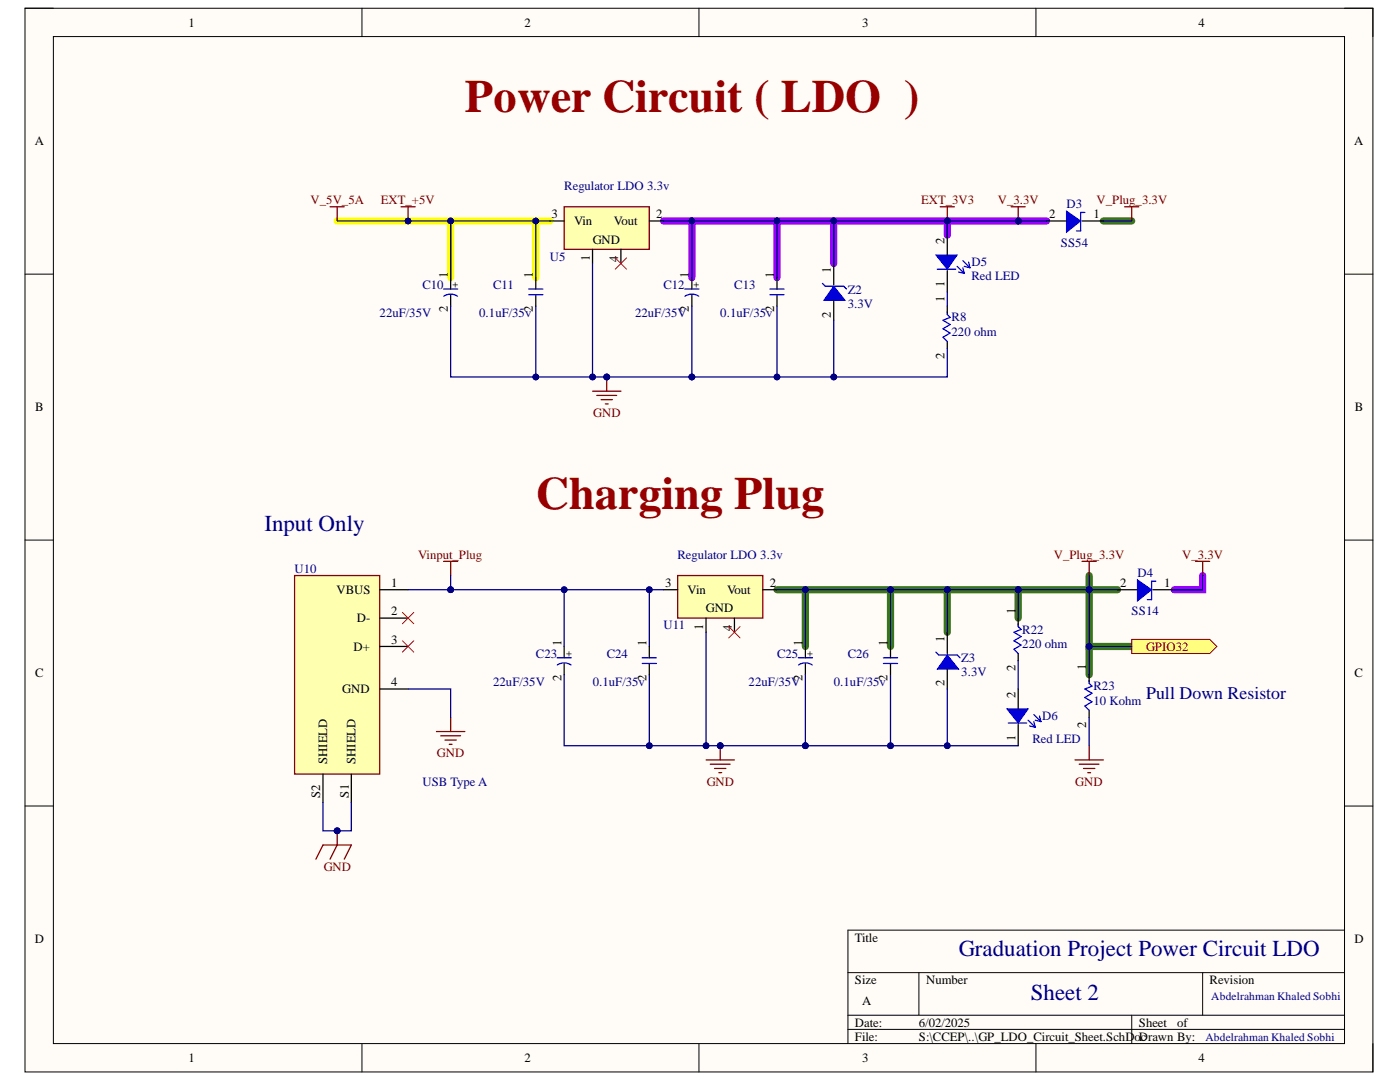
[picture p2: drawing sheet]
<svg xmlns="http://www.w3.org/2000/svg" width="279mm" height="216mm" viewBox="0 0 279 216" stroke-linecap="round" stroke-linejoin="round" font-family="sans-serif">
<path d="M5 1.6h269v212.3h-269z" fill-rule="evenodd" fill="#fffcf8"/>
<path d="M5 1.6h269v212.3h-269z" fill="none" stroke="#000" stroke-width=".2"/>
<path d="M10.7 7.3h257.6v200.9h-257.6z" fill-rule="evenodd" fill="#fffcf8"/>
<g fill="none" stroke="#000" stroke-width=".2">
<path d="M5 1.6h5.7M10.7 7.3h257.6v200.9h-257.6zM72.2 1.6v5.7M139.5 1.6v5.7M206.7 1.6v5.7M268.3 1.6h5.7v5.7M5 54.7h5.7M268.3 54.7h5.7M5 107.8h5.7M268.3 107.8h5.7M5 160.8h5.7M268.3 160.8h5.7"/>
<path d="M169.2 194.1h99.1M183.4 194.1v8.5M240 194.1v8.5M268.3 185.6h-99.1v22.6M72.2 208.2v5.7M139.5 208.2v5.7M169.2 202.6h99.1M169.2 205.4h99.1M206.7 208.2v5.7M225.9 202.6v5.6M274 208.2v5.7"/>
</g>
<path d="M67.3 44.1h42.5M89.9 44.1v11.3M106.9 44.1v11.3" fill="none" stroke="#ff0" stroke-width="1.4"/>
<path d="M132.4 44.1h76.5M138.1 44.1v11.3M155.1 44.1v11.3M166.4 44.1v8.5M189 44.1v2.8M240 114.8v2.9h-5.7" fill="none" stroke="#90f" stroke-width="1.4"/>
<path d="M220.2 44.1h5.7M155.1 117.7h33.9v8.5M160.7 117.7v11.3M177.7 117.7v11.3M189 117.7h34M203.2 117.7v5.6M217.4 114.8v14.2h8.5M217.4 129v5.7" fill="none" stroke="#38761d" stroke-width="1.4"/>
<path d="M65.9 41.3h2.8M67.3 41.3v2.8M201.8 41.3h2.8M203.2 41.3v2.8" fill="none" stroke="#800000" stroke-width=".25"/>
<circle cx="203.2" cy="44.1" r=".56" fill="#000080"/>
<circle cx="203.2" cy="44.1" r=".56" fill="none" stroke="#000080" stroke-width=".2"/>
<path d="M118.3 78.1h5.6M119.1 78.9h4M120 79.7h2.2M121.1 75.2v2.9M120.8 80.6h.6" fill="none" stroke="#800000" stroke-width=".25"/>
<circle cx="121.1" cy="75.2" r=".57" fill="#000080"/>
<circle cx="121.1" cy="75.2" r=".57" fill="none" stroke="#000080" stroke-width=".2"/>
<path d="M80 41.3h2.9M81.4 41.3v2.8" fill="none" stroke="#800000" stroke-width=".25"/>
<circle cx="81.4" cy="44.1" r=".57" fill="#000080"/>
<circle cx="81.4" cy="44.1" r=".57" fill="none" stroke="#000080" stroke-width=".2"/>
<path d="M88.5 57.7h2.9M88.6 59.1a2.4 2.4 0 0 1 2.7 0M136.7 57.7h2.8M136.7 59.1a2.4 2.4 0 0 1 2.7 0" fill="none" stroke="#00f" stroke-width=".25"/>
<path d="M89.9 55.4v2.3M89.9 58.8v2.3M138.1 55.4v2.3M138.1 58.8v2.3" fill="none" stroke="#000" stroke-width=".25"/>
<path d="M187.6 41.3h2.9M189 41.3v2.8" fill="none" stroke="#800000" stroke-width=".25"/>
<circle cx="189" cy="44.1" r=".57" fill="#000080"/>
<circle cx="189" cy="44.1" r=".57" fill="none" stroke="#000080" stroke-width=".2"/>
<path d="M186.8 50.9h4.2l-2 2.8z" fill-rule="evenodd" fill="#00f"/>
<path d="M186.8 50.9h4.2l-2 2.8z" fill="none" stroke="#00f" stroke-width=".2"/>
<path d="M189 46.9v4M189 54v4.2" fill="none" stroke="#000" stroke-width=".25"/>
<path d="M187.1 53.7h3.6M191 53.1l1.4 1.5M191.3 54.3l1.1 .3M192.2 53.4l.2 1.2M192.2 52l1.4 1.4M192.4 53.1l1.2 .3M193.3 52.3l.3 1.1" fill="none" stroke="#00f" stroke-width=".25"/>
<path d="M166.4 57.1l2.3 2.8h-4.3z" fill-rule="evenodd" fill="#00f"/>
<path d="M166.4 57.1l2.3 2.8h-4.3z" fill="none" stroke="#00f" stroke-width=".2"/>
<path d="M166.4 52.6v4.2M166.4 59.9v4" fill="none" stroke="#000" stroke-width=".25"/>
<path d="M164.1 56.5l.6 .6h3.7l.5 .6" fill="none" stroke="#00f" stroke-width=".25"/>
<path d="M112.6 41.3h17v8.5h-17z" fill-rule="evenodd" fill="#ffffb0"/>
<path d="M112.6 41.3h17v8.5h-17z" fill="none" stroke="#800000" stroke-width=".25"/>
<path d="M109.8 44.1h2.8M118.3 49.8v2.8M123.9 49.8v2.8M129.6 44.1h2.8" fill="none" stroke="#000" stroke-width=".25"/>
<path d="M200.9 141.4h4.3l-2 2.9z" fill-rule="evenodd" fill="#00f"/>
<path d="M200.9 141.4h4.3l-2 2.9z" fill="none" stroke="#00f" stroke-width=".2"/>
<path d="M203.2 137.5v3.9M203.2 144.6v4.2" fill="none" stroke="#000" stroke-width=".25"/>
<path d="M201.2 144.3h3.7M205.2 143.7l1.4 1.4M205.5 144.8l1.1 .3M206.3 144l.3 1.1M206.3 142.6l1.4 1.4M206.6 143.7l1.1 .3M207.5 142.9l.2 1.1" fill="none" stroke="#00f" stroke-width=".25"/>
<path d="M225.9 127.6h15.5l1.4 1.4-1.4 1.4h-15.5z" fill-rule="evenodd" fill="#ffff80"/>
<path d="M225.9 127.6h15.5l1.4 1.4-1.4 1.4h-15.5z" fill="none" stroke="#800000" stroke-width=".2"/>
<path d="M87.1 146h5.7M88 146.8h3.9M88.8 147.7h2.3M89.7 148.5h.5M89.9 143.1v2.9M140.9 151.6h5.7M141.8 152.5h3.9M142.6 153.3h2.3M143.5 154.2h.5M143.7 148.8v2.8" fill="none" stroke="#800000" stroke-width=".25"/>
<circle cx="143.7" cy="148.8" r=".57" fill="#000080"/>
<circle cx="143.7" cy="148.8" r=".57" fill="none" stroke="#000080" stroke-width=".2"/>
<path d="M111.2 131.3h2.8M111.2 132.7a2.39 2.39 0 0 1 2.8 0M159.3 131.3h2.8M159.4 132.7a2.39 2.39 0 0 1 2.7 0" fill="none" stroke="#00f" stroke-width=".25"/>
<path d="M112.6 129v2.3M112.6 132.4v2.3M160.7 129v2.3M160.7 132.4v2.3" fill="none" stroke="#000" stroke-width=".25"/>
<path d="M189 130.7l2.3 2.8h-4.2z" fill-rule="evenodd" fill="#00f"/>
<path d="M189 130.7l2.3 2.8h-4.2z" fill="none" stroke="#00f" stroke-width=".2"/>
<path d="M189 126.2v4.2M189 133.5v4" fill="none" stroke="#000" stroke-width=".25"/>
<path d="M186.8 130.1l.5 .6h3.7l.6 .6" fill="none" stroke="#00f" stroke-width=".25"/>
<path d="M135.2 114.8h17v8.5h-17z" fill-rule="evenodd" fill="#ffffb0"/>
<path d="M224.4 41.3h2.9M225.9 41.3v2.8M88.5 112h2.9M89.9 112v2.8M135.2 114.8h17v8.5h-17zM215.9 112h2.9M217.4 112v2.8M238.6 112h2.8M240 112v2.8" fill="none" stroke="#800000" stroke-width=".25"/>
<path d="M132.4 117.7h2.8M152.2 117.7h2.9M140.9 123.3v2.9M146.6 123.3v2.9" fill="none" stroke="#000" stroke-width=".25"/>
<path d="M58.8 114.8h17v39.7h-17z" fill-rule="evenodd" fill="#ffffb0"/>
<path d="M58.8 114.8h17v39.7h-17zM63 171.4l1.5-2.8h5.6l-1.4 2.8M67.3 165.8v2.8l-1.4 2.8" fill="none" stroke="#800000" stroke-width=".25"/>
<path d="M75.8 117.7h5.6M75.8 123.3h5.6M75.8 129h5.6M75.8 137.5h5.6M64.5 154.5v5.6M70.1 154.5v5.6" fill="none" stroke="#000" stroke-width=".25"/>
<path d="M80.3 122.2l2.3 2.3M80.3 127.9l2.3 2.2M82.6 122.2l-2.3 2.3M82.6 127.9l-2.3 2.2" fill="none" stroke="#f00" stroke-width=".2"/>
<circle cx="67.3" cy="165.8" r=".57" fill="#000080"/>
<circle cx="67.3" cy="165.8" r=".57" fill="none" stroke="#000080" stroke-width=".2"/>
<path d="M212.8 42.1l2.9 2-2.9 2.3z" fill-rule="evenodd" fill="#00f"/>
<path d="M212.8 42.1l2.9 2-2.9 2.3z" fill="none" stroke="#00f" stroke-width=".2"/>
<path d="M208.9 44.1h3.9M215.9 44.1h4.3" fill="none" stroke="#000" stroke-width=".25"/>
<path d="M216.5 42.4h-.8v3.7h-.9" fill="none" stroke="#00f" stroke-width=".25"/>
<path d="M227 115.7l2.8 2-2.8 2.2z" fill-rule="evenodd" fill="#00f"/>
<path d="M227 115.7l2.8 2-2.8 2.2z" fill="none" stroke="#00f" stroke-width=".2"/>
<path d="M189 61.1v1.4M189 68.1v1.5M223 117.7h4M230.1 117.7h4.2M203.2 123.3v1.5M203.2 130.4v1.4" fill="none" stroke="#000" stroke-width=".25"/>
<path d="M189 62.2v.6l.6 .5-1.4 .6 1.4 .9-1.4 .8 1.4 .9-1.4 .8 .8 .8M230.7 116h-.9v3.7h-.8M203.2 124.5v.5l.6 .6-1.4 .6 1.4 .8-1.4 .9 1.4 .8-1.4 .9 .8 .8" fill="none" stroke="#00f" stroke-width=".25"/>
<path d="M89.9 44.1v11.3" fill="none" stroke="#000080" stroke-width=".25"/>
<circle cx="89.9" cy="44.1" r=".57" fill="#000080"/>
<circle cx="89.9" cy="44.1" r=".57" fill="none" stroke="#000080" stroke-width=".2"/>
<path d="M106.9 61.1v14.1" fill="none" stroke="#000080" stroke-width=".25"/>
<circle cx="106.9" cy="75.2" r=".57" fill="#000080"/>
<circle cx="106.9" cy="75.2" r=".57" fill="none" stroke="#000080" stroke-width=".2"/>
<path d="M106.9 44.1v11.3" fill="none" stroke="#000080" stroke-width=".25"/>
<circle cx="106.9" cy="44.1" r=".57" fill="#000080"/>
<circle cx="106.9" cy="44.1" r=".57" fill="none" stroke="#000080" stroke-width=".2"/>
<path d="M138.1 44.1v11.3" fill="none" stroke="#000080" stroke-width=".25"/>
<circle cx="138.1" cy="44.1" r=".57" fill="#000080"/>
<circle cx="138.1" cy="44.1" r=".57" fill="none" stroke="#000080" stroke-width=".2"/>
<path d="M155.1 44.1v11.3" fill="none" stroke="#000080" stroke-width=".25"/>
<circle cx="155.1" cy="44.1" r=".57" fill="#000080"/>
<circle cx="155.1" cy="44.1" r=".57" fill="none" stroke="#000080" stroke-width=".2"/>
<path d="M155.1 61.1v14.1h-17" fill="none" stroke="#000080" stroke-width=".25"/>
<circle cx="155.1" cy="75.2" r=".57" fill="#000080"/>
<circle cx="155.1" cy="75.2" r=".57" fill="none" stroke="#000080" stroke-width=".2"/>
<circle cx="138.1" cy="75.2" r=".57" fill="#000080"/>
<circle cx="138.1" cy="75.2" r=".57" fill="none" stroke="#000080" stroke-width=".2"/>
<path d="M166.4 44.1v8.5" fill="none" stroke="#000080" stroke-width=".25"/>
<circle cx="166.4" cy="44.1" r=".57" fill="#000080"/>
<circle cx="166.4" cy="44.1" r=".57" fill="none" stroke="#000080" stroke-width=".2"/>
<path d="M166.4 63.9v11.3h-11.3" fill="none" stroke="#000080" stroke-width=".25"/>
<circle cx="166.4" cy="75.2" r=".57" fill="#000080"/>
<circle cx="166.4" cy="75.2" r=".57" fill="none" stroke="#000080" stroke-width=".2"/>
<circle cx="155.1" cy="75.2" r=".57" fill="#000080"/>
<circle cx="155.1" cy="75.2" r=".57" fill="none" stroke="#000080" stroke-width=".2"/>
<path d="M189 44.1v2.8" fill="none" stroke="#000080" stroke-width=".25"/>
<circle cx="189" cy="44.1" r=".57" fill="#000080"/>
<circle cx="189" cy="44.1" r=".57" fill="none" stroke="#000080" stroke-width=".2"/>
<path d="M189 58.2v2.9M189 69.6v5.6h-22.6" fill="none" stroke="#000080" stroke-width=".25"/>
<circle cx="166.4" cy="75.2" r=".57" fill="#000080"/>
<circle cx="166.4" cy="75.2" r=".57" fill="none" stroke="#000080" stroke-width=".2"/>
<path d="M138.1 61.1v14.1" fill="none" stroke="#000080" stroke-width=".25"/>
<circle cx="138.1" cy="75.2" r=".57" fill="#000080"/>
<circle cx="138.1" cy="75.2" r=".57" fill="none" stroke="#000080" stroke-width=".2"/>
<path d="M118.3 52.6v22.6" fill="none" stroke="#000080" stroke-width=".25"/>
<circle cx="118.3" cy="75.2" r=".57" fill="#000080"/>
<circle cx="118.3" cy="75.2" r=".57" fill="none" stroke="#000080" stroke-width=".2"/>
<path d="M67.3 44.1h42.5" fill="none" stroke="#000080" stroke-width=".25"/>
<circle cx="106.9" cy="44.1" r=".57" fill="#000080"/>
<circle cx="106.9" cy="44.1" r=".57" fill="none" stroke="#000080" stroke-width=".2"/>
<circle cx="89.9" cy="44.1" r=".57" fill="#000080"/>
<circle cx="89.9" cy="44.1" r=".57" fill="none" stroke="#000080" stroke-width=".2"/>
<circle cx="81.4" cy="44.1" r=".57" fill="#000080"/>
<circle cx="81.4" cy="44.1" r=".57" fill="none" stroke="#000080" stroke-width=".2"/>
<path d="M89.9 61.1v14.1h31.2" fill="none" stroke="#000080" stroke-width=".25"/>
<circle cx="106.9" cy="75.2" r=".57" fill="#000080"/>
<circle cx="106.9" cy="75.2" r=".57" fill="none" stroke="#000080" stroke-width=".2"/>
<circle cx="118.3" cy="75.2" r=".57" fill="#000080"/>
<circle cx="118.3" cy="75.2" r=".57" fill="none" stroke="#000080" stroke-width=".2"/>
<circle cx="121.1" cy="75.2" r=".57" fill="#000080"/>
<circle cx="121.1" cy="75.2" r=".57" fill="none" stroke="#000080" stroke-width=".2"/>
<path d="M132.4 44.1h70.8" fill="none" stroke="#000080" stroke-width=".25"/>
<circle cx="138.1" cy="44.1" r=".57" fill="#000080"/>
<circle cx="138.1" cy="44.1" r=".57" fill="none" stroke="#000080" stroke-width=".2"/>
<circle cx="155.1" cy="44.1" r=".57" fill="#000080"/>
<circle cx="155.1" cy="44.1" r=".57" fill="none" stroke="#000080" stroke-width=".2"/>
<circle cx="166.4" cy="44.1" r=".57" fill="#000080"/>
<circle cx="166.4" cy="44.1" r=".57" fill="none" stroke="#000080" stroke-width=".2"/>
<circle cx="189" cy="44.1" r=".57" fill="#000080"/>
<circle cx="189" cy="44.1" r=".57" fill="none" stroke="#000080" stroke-width=".2"/>
<circle cx="203.2" cy="44.1" r=".56" fill="#000080"/>
<circle cx="203.2" cy="44.1" r=".56" fill="none" stroke="#000080" stroke-width=".2"/>
<path d="M81.4 117.7h8.5M203.2 131.8v5.7" fill="none" stroke="#000080" stroke-width=".25"/>
<circle cx="89.9" cy="117.7" r=".57" fill="#000080"/>
<circle cx="89.9" cy="117.7" r=".57" fill="none" stroke="#000080" stroke-width=".2"/>
<path d="M112.6 117.7v11.3" fill="none" stroke="#000080" stroke-width=".25"/>
<circle cx="112.6" cy="117.7" r=".57" fill="#000080"/>
<circle cx="112.6" cy="117.7" r=".57" fill="none" stroke="#000080" stroke-width=".2"/>
<path d="M129.6 134.7v14.1" fill="none" stroke="#000080" stroke-width=".25"/>
<circle cx="129.6" cy="148.8" r=".57" fill="#000080"/>
<circle cx="129.6" cy="148.8" r=".57" fill="none" stroke="#000080" stroke-width=".2"/>
<path d="M129.6 117.7v11.3" fill="none" stroke="#000080" stroke-width=".25"/>
<circle cx="129.6" cy="117.7" r=".57" fill="#000080"/>
<circle cx="129.6" cy="117.7" r=".57" fill="none" stroke="#000080" stroke-width=".2"/>
<path d="M160.7 117.7v11.3" fill="none" stroke="#000080" stroke-width=".25"/>
<circle cx="160.7" cy="117.7" r=".57" fill="#000080"/>
<circle cx="160.7" cy="117.7" r=".57" fill="none" stroke="#000080" stroke-width=".2"/>
<path d="M177.7 117.7v11.3" fill="none" stroke="#000080" stroke-width=".25"/>
<circle cx="177.7" cy="117.7" r=".57" fill="#000080"/>
<circle cx="177.7" cy="117.7" r=".57" fill="none" stroke="#000080" stroke-width=".2"/>
<path d="M177.7 134.7v14.1h-17" fill="none" stroke="#000080" stroke-width=".25"/>
<circle cx="177.7" cy="148.8" r=".57" fill="#000080"/>
<circle cx="177.7" cy="148.8" r=".57" fill="none" stroke="#000080" stroke-width=".2"/>
<circle cx="160.7" cy="148.8" r=".57" fill="#000080"/>
<circle cx="160.7" cy="148.8" r=".57" fill="none" stroke="#000080" stroke-width=".2"/>
<path d="M189 137.5v11.3h-11.3" fill="none" stroke="#000080" stroke-width=".25"/>
<circle cx="189" cy="148.8" r=".57" fill="#000080"/>
<circle cx="189" cy="148.8" r=".57" fill="none" stroke="#000080" stroke-width=".2"/>
<circle cx="177.7" cy="148.8" r=".57" fill="#000080"/>
<circle cx="177.7" cy="148.8" r=".57" fill="none" stroke="#000080" stroke-width=".2"/>
<path d="M160.7 134.7v14.1" fill="none" stroke="#000080" stroke-width=".25"/>
<circle cx="160.7" cy="148.8" r=".57" fill="#000080"/>
<circle cx="160.7" cy="148.8" r=".57" fill="none" stroke="#000080" stroke-width=".2"/>
<path d="M140.9 126.2v22.6" fill="none" stroke="#000080" stroke-width=".25"/>
<circle cx="140.9" cy="148.8" r=".57" fill="#000080"/>
<circle cx="140.9" cy="148.8" r=".57" fill="none" stroke="#000080" stroke-width=".2"/>
<path d="M189 148.8h14.2" fill="none" stroke="#000080" stroke-width=".25"/>
<circle cx="189" cy="148.8" r=".57" fill="#000080"/>
<circle cx="189" cy="148.8" r=".57" fill="none" stroke="#000080" stroke-width=".2"/>
<path d="M112.6 134.7v14.1h31.1" fill="none" stroke="#000080" stroke-width=".25"/>
<circle cx="129.6" cy="148.8" r=".57" fill="#000080"/>
<circle cx="129.6" cy="148.8" r=".57" fill="none" stroke="#000080" stroke-width=".2"/>
<circle cx="140.9" cy="148.8" r=".57" fill="#000080"/>
<circle cx="140.9" cy="148.8" r=".57" fill="none" stroke="#000080" stroke-width=".2"/>
<circle cx="143.7" cy="148.8" r=".57" fill="#000080"/>
<circle cx="143.7" cy="148.8" r=".57" fill="none" stroke="#000080" stroke-width=".2"/>
<path d="M155.1 117.7h33.9v8.5" fill="none" stroke="#000080" stroke-width=".25"/>
<circle cx="160.7" cy="117.7" r=".57" fill="#000080"/>
<circle cx="160.7" cy="117.7" r=".57" fill="none" stroke="#000080" stroke-width=".2"/>
<circle cx="177.7" cy="117.7" r=".57" fill="#000080"/>
<circle cx="177.7" cy="117.7" r=".57" fill="none" stroke="#000080" stroke-width=".2"/>
<circle cx="189" cy="117.7" r=".57" fill="#000080"/>
<circle cx="189" cy="117.7" r=".57" fill="none" stroke="#000080" stroke-width=".2"/>
<path d="M203.2 44.1h5.7M220.2 44.1h5.7" fill="none" stroke="#000080" stroke-width=".25"/>
<circle cx="203.2" cy="44.1" r=".56" fill="#000080"/>
<circle cx="203.2" cy="44.1" r=".56" fill="none" stroke="#000080" stroke-width=".2"/>
<path d="M189 117.7h14.2" fill="none" stroke="#000080" stroke-width=".25"/>
<circle cx="203.2" cy="117.7" r=".56" fill="#000080"/>
<circle cx="203.2" cy="117.7" r=".56" fill="none" stroke="#000080" stroke-width=".2"/>
<circle cx="189" cy="117.7" r=".57" fill="#000080"/>
<circle cx="189" cy="117.7" r=".57" fill="none" stroke="#000080" stroke-width=".2"/>
<path d="M203.2 117.7v5.6" fill="none" stroke="#000080" stroke-width=".25"/>
<circle cx="203.2" cy="117.7" r=".56" fill="#000080"/>
<circle cx="203.2" cy="117.7" r=".56" fill="none" stroke="#000080" stroke-width=".2"/>
<path d="M217.4 117.7h5.6" fill="none" stroke="#000080" stroke-width=".25"/>
<circle cx="217.4" cy="117.7" r=".57" fill="#000080"/>
<circle cx="217.4" cy="117.7" r=".57" fill="none" stroke="#000080" stroke-width=".2"/>
<path d="M217.4 117.7v11.3h8.5M240 114.8v2.9h-5.7" fill="none" stroke="#000080" stroke-width=".25"/>
<circle cx="217.4" cy="129" r=".57" fill="#000080"/>
<circle cx="217.4" cy="129" r=".57" fill="none" stroke="#000080" stroke-width=".2"/>
<circle cx="217.4" cy="117.7" r=".57" fill="#000080"/>
<circle cx="217.4" cy="117.7" r=".57" fill="none" stroke="#000080" stroke-width=".2"/>
<path d="M89.9 117.7h42.5" fill="none" stroke="#000080" stroke-width=".25"/>
<circle cx="89.9" cy="117.7" r=".57" fill="#000080"/>
<circle cx="89.9" cy="117.7" r=".57" fill="none" stroke="#000080" stroke-width=".2"/>
<circle cx="112.6" cy="117.7" r=".57" fill="#000080"/>
<circle cx="112.6" cy="117.7" r=".57" fill="none" stroke="#000080" stroke-width=".2"/>
<circle cx="129.6" cy="117.7" r=".57" fill="#000080"/>
<circle cx="129.6" cy="117.7" r=".57" fill="none" stroke="#000080" stroke-width=".2"/>
<path d="M89.9 114.8v2.9" fill="none" stroke="#000080" stroke-width=".25"/>
<circle cx="89.9" cy="117.7" r=".57" fill="#000080"/>
<circle cx="89.9" cy="117.7" r=".57" fill="none" stroke="#000080" stroke-width=".2"/>
<path d="M81.4 137.5h8.5v5.6M70.1 160.1v5.7h-2.8" fill="none" stroke="#000080" stroke-width=".25"/>
<circle cx="67.3" cy="165.8" r=".57" fill="#000080"/>
<circle cx="67.3" cy="165.8" r=".57" fill="none" stroke="#000080" stroke-width=".2"/>
<path d="M64.5 160.1v5.7h2.8" fill="none" stroke="#000080" stroke-width=".25"/>
<circle cx="67.3" cy="165.8" r=".57" fill="#000080"/>
<circle cx="67.3" cy="165.8" r=".57" fill="none" stroke="#000080" stroke-width=".2"/>
<path d="M105.5 57.7h2.8M105.5 58.8h2.8M153.6 57.7h2.9M153.6 58.8h2.9M128.2 131.3h2.8M128.2 132.4h2.8M176.3 131.3h2.8M176.3 132.4h2.8" fill="none" stroke="#00f" stroke-width=".25"/>
<path d="M106.9 55.4v2.3M106.9 58.8v2.3M155.1 55.4v2.3M155.1 58.8v2.3M129.6 129v2.3M129.6 132.4v2.3M177.7 129v2.3M177.7 132.4v2.3" fill="none" stroke="#000" stroke-width=".25"/>
<path d="M203.2 117.7h14.2" fill="none" stroke="#000080" stroke-width=".25"/>
<circle cx="217.4" cy="117.7" r=".57" fill="#000080"/>
<circle cx="217.4" cy="117.7" r=".57" fill="none" stroke="#000080" stroke-width=".2"/>
<circle cx="203.2" cy="117.7" r=".56" fill="#000080"/>
<circle cx="203.2" cy="117.7" r=".56" fill="none" stroke="#000080" stroke-width=".2"/>
<path d="M217.4 114.8v2.9" fill="none" stroke="#000080" stroke-width=".25"/>
<circle cx="217.4" cy="117.7" r=".57" fill="#000080"/>
<circle cx="217.4" cy="117.7" r=".57" fill="none" stroke="#000080" stroke-width=".2"/>
<path d="M217.4 135.8v.6l.5 .5-1.4 .6 1.4 .8-1.4 .9 1.4 .8-1.4 .9 .9 .8" fill="none" stroke="#00f" stroke-width=".25"/>
<path d="M217.4 134.7v1.4M217.4 141.7v1.4" fill="none" stroke="#000" stroke-width=".25"/>
<path d="M214.5 151.6h5.7M215.4 152.5h3.9M216.2 153.3h2.3M217.1 154.2h.5M217.4 148.8v2.8" fill="none" stroke="#800000" stroke-width=".25"/>
<path d="M217.4 129v5.7M217.4 143.1v5.7" fill="none" stroke="#000080" stroke-width=".25"/>
<circle cx="217.4" cy="129" r=".57" fill="#000080"/>
<circle cx="217.4" cy="129" r=".57" fill="none" stroke="#000080" stroke-width=".2"/>
<path d="M122.8 51.4l2.2 2.3M125 51.4l-2.2 2.3" fill="none" stroke="#f00" stroke-width=".2"/>
<path d="M121.1 75.2h17" fill="none" stroke="#000080" stroke-width=".25"/>
<circle cx="138.1" cy="75.2" r=".57" fill="#000080"/>
<circle cx="138.1" cy="75.2" r=".57" fill="none" stroke="#000080" stroke-width=".2"/>
<circle cx="121.1" cy="75.2" r=".57" fill="#000080"/>
<circle cx="121.1" cy="75.2" r=".57" fill="none" stroke="#000080" stroke-width=".2"/>
<path d="M145.4 125l2.3 2.3M147.7 125l-2.3 2.3" fill="none" stroke="#f00" stroke-width=".2"/>
<path d="M143.7 148.8h17" fill="none" stroke="#000080" stroke-width=".25"/>
<circle cx="160.7" cy="148.8" r=".57" fill="#000080"/>
<circle cx="160.7" cy="148.8" r=".57" fill="none" stroke="#000080" stroke-width=".2"/>
<circle cx="143.7" cy="148.8" r=".57" fill="#000080"/>
<circle cx="143.7" cy="148.8" r=".57" fill="none" stroke="#000080" stroke-width=".2"/>
<g font-size="9.2" fill="#980000">
<text x="92.8" y="22.3">Power Circuit ( LDO )</text>
<text x="107" y="101.5">Charging Plug</text>
</g>
<g font-size="4.6" fill="#000080">
<text x="52.8" y="105.9">Input Only</text>
<text x="191.3" y="190.8">Graduation Project Power Circuit LDO</text>
<text x="205.7" y="199.6">Sheet 2</text>
</g>
<text font-size="3.5" fill="#000080" x="228.7" y="139.5">Pull Down Resistor</text>
<g font-size="2.5">
<text x="37.6" y="5.3">1</text>
<text x="104.7" y="5.3">2</text>
<text x="172.1" y="5.3">3</text>
<text x="239.2" y="5.3">4</text>
<text x="6.9" y="29">A</text>
<text x="270.2" y="29">A</text>
<text x="110.1" y="43.5">3</text>
<text x="114.6" y="45">Vin</text>
<text x="122.5" y="45">Vout</text>
<text x="131" y="43.5">2</text>
<text x="209.4" y="43.5">2</text>
<text x="218.2" y="43.5">1</text>
<text x="117.7" y="52.2" transform="rotate(-90 117.7 52.2)">1</text>
<text x="118.3" y="48.6">GND</text>
<text x="123.4" y="52.3" transform="rotate(-90 123.4 52.3)">4</text>
<text x="188.5" y="48.6" transform="rotate(-90 188.5 48.6)">2</text>
<text x="89.4" y="55.4" transform="rotate(-90 89.4 55.4)">1</text>
<text x="106.4" y="55.4" transform="rotate(-90 106.4 55.4)">1</text>
<text x="137.5" y="55.4" transform="rotate(-90 137.5 55.4)">1</text>
<text x="154.5" y="55.4" transform="rotate(-90 154.5 55.4)">1</text>
<text x="165.8" y="54.5" transform="rotate(-90 165.8 54.5)">1</text>
<text x="188.5" y="57.2" transform="rotate(-90 188.5 57.2)">1</text>
<text x="89.4" y="62.2" transform="rotate(-90 89.4 62.2)">2</text>
<text x="106.4" y="62.2" transform="rotate(-90 106.4 62.2)">2</text>
<text x="137.5" y="62.2" transform="rotate(-90 137.5 62.2)">2</text>
<text x="154.5" y="62.2" transform="rotate(-90 154.5 62.2)">2</text>
<text x="165.8" y="63.4" transform="rotate(-90 165.8 63.4)">2</text>
<text x="188.5" y="60.2" transform="rotate(-90 188.5 60.2)">1</text>
<text x="188.5" y="71.6" transform="rotate(-90 188.5 71.6)">2</text>
<text x="7" y="82.1">B</text>
<text x="270.4" y="82.1">B</text>
<text x="67.1" y="118.5">VBUS</text>
<text x="78" y="117.1">1</text>
<text x="132.7" y="117.1">3</text>
<text x="137.2" y="118.5">Vin</text>
<text x="145.1" y="118.5">Vout</text>
<text x="153.6" y="117.1">2</text>
<text x="223.6" y="117.1">2</text>
<text x="232.4" y="117.1">1</text>
<text x="71.2" y="124.2">D-</text>
<text x="78" y="122.8">2</text>
<text x="140.4" y="125.7" transform="rotate(-90 140.4 125.7)">1</text>
<text x="140.9" y="122.2">GND</text>
<text x="146" y="125.9" transform="rotate(-90 146 125.9)">4</text>
<text x="202.7" y="122.5" transform="rotate(-90 202.7 122.5)">1</text>
<text x="70.5" y="129.8">D+</text>
<text x="78" y="128.5">3</text>
<text x="112" y="129" transform="rotate(-90 112 129)">1</text>
<text x="129" y="129" transform="rotate(-90 129 129)">1</text>
<text x="160.1" y="129" transform="rotate(-90 160.1 129)">1</text>
<text x="177.1" y="129" transform="rotate(-90 177.1 129)">1</text>
<text x="188.5" y="128.1" transform="rotate(-90 188.5 128.1)">1</text>
<text x="7" y="135.1">C</text>
<text x="78" y="136.9">4</text>
<text x="112" y="135.8" transform="rotate(-90 112 135.8)">2</text>
<text x="129" y="135.8" transform="rotate(-90 129 135.8)">2</text>
<text x="160.1" y="135.8" transform="rotate(-90 160.1 135.8)">2</text>
<text x="177.1" y="135.8" transform="rotate(-90 177.1 135.8)">2</text>
<text x="188.5" y="136.9" transform="rotate(-90 188.5 136.9)">2</text>
<text x="202.7" y="133.9" transform="rotate(-90 202.7 133.9)">2</text>
<text x="216.8" y="133.8" transform="rotate(-90 216.8 133.8)">1</text>
<text x="270.3" y="135.1">C</text>
<text x="68.3" y="138.3">GND</text>
<text x="202.7" y="139.2" transform="rotate(-90 202.7 139.2)">2</text>
<text x="202.7" y="147.8" transform="rotate(-90 202.7 147.8)">1</text>
<text x="216.8" y="145.2" transform="rotate(-90 216.8 145.2)">2</text>
<text x="65.3" y="152.5" transform="rotate(-90 65.3 152.5)">SHIELD</text>
<text x="70.9" y="152.5" transform="rotate(-90 70.9 152.5)">SHIELD</text>
<text x="63.9" y="159.3" transform="rotate(-90 63.9 159.3)">S2</text>
<text x="69.6" y="159.1" transform="rotate(-90 69.6 159.1)">S1</text>
<text x="6.9" y="188.2">D</text>
<text x="170.6" y="187.9">Title</text>
<text x="270.3" y="188.2">D</text>
<text x="170.6" y="196.3">Size</text>
<text x="184.8" y="196.3">Number</text>
<text x="241.4" y="196.3">Revision</text>
<text x="172.1" y="200.6">A</text>
<text x="170.6" y="204.9">Date:</text>
<text x="170.6" y="207.6">File:</text>
<text x="183.4" y="204.9">6/02/2025</text>
<text x="183.4" y="207.6">S:\CCEP\..\GP_LDO_Circuit_Sheet.SchD</text>
<text x="226.4" y="207.6">oc</text>
<text x="227.3" y="204.9">Sheet</text>
<text x="227.3" y="207.6">Drawn By:</text>
<text x="234.9" y="204.9">of</text>
<text x="37.6" y="212">1</text>
<text x="104.7" y="212">2</text>
<text x="172.1" y="212">3</text>
<text x="239.2" y="212">4</text>
</g>
<g font-size="2.5" fill="#800000">
<text x="62" y="40.7">V_5V_5A</text>
<text x="76" y="40.7">EXT_+5V</text>
<text x="183.8" y="40.7">EXT_3V3</text>
<text x="199.1" y="40.7">V_3.3V</text>
<text x="218.8" y="40.7">V_Plug_3.3V</text>
<text x="118.4" y="83.2">GND</text>
<text x="83.5" y="111.5">Vinput_Plug</text>
<text x="210.3" y="111.5">V_Plug_3.3V</text>
<text x="235.9" y="111.5">V_3.3V</text>
<text x="228.7" y="129.8">GPIO32</text>
<text x="87.2" y="151.1">GND</text>
<text x="141" y="156.8">GND</text>
<text x="214.6" y="156.8">GND</text>
<text x="64.6" y="173.8">GND</text>
</g>
<g font-size="2.5" fill="#000080">
<text x="112.6" y="37.9">Regulator LDO 3.3v</text>
<text x="212.8" y="41.6">D3</text>
<text x="109.7" y="52">U5</text>
<text x="193.9" y="53.2">D5</text>
<text x="211.7" y="49.2">SS54</text>
<text x="84.3" y="57.6">C10</text>
<text x="98.4" y="57.6">C11</text>
<text x="132.4" y="57.6">C12</text>
<text x="146.5" y="57.6">C13</text>
<text x="169.2" y="58.6">Z2</text>
<text x="193.9" y="56">Red LED</text>
<text x="75.8" y="63.3">22uF/35V</text>
<text x="95.6" y="63.3">0.1uF/35v</text>
<text x="126.7" y="63.3">22uF/35V</text>
<text x="143.7" y="63.3">0.1uF/35v</text>
<text x="169.2" y="61.4">3.3V</text>
<text x="189.9" y="64.2">R8</text>
<text x="189.9" y="67">220 ohm</text>
<text x="135.2" y="111.5">Regulator LDO 3.3v</text>
<text x="58.8" y="114.3">U10</text>
<text x="227" y="115.1">D4</text>
<text x="132.4" y="125.6">U11</text>
<text x="225.8" y="122.8">SS14</text>
<text x="107" y="131.2">C23</text>
<text x="121.1" y="131.2">C24</text>
<text x="155.1" y="131.2">C25</text>
<text x="169.2" y="131.2">C26</text>
<text x="204" y="126.4">R22</text>
<text x="204" y="129.3">220 ohm</text>
<text x="98.4" y="136.9">22uF/35V</text>
<text x="118.3" y="136.9">0.1uF/35v</text>
<text x="149.4" y="136.9">22uF/35V</text>
<text x="166.4" y="136.9">0.1uF/35v</text>
<text x="191.9" y="132.1">Z3</text>
<text x="191.9" y="135">3.3V</text>
<text x="218.2" y="137.8">R23</text>
<text x="208" y="143.8">D6</text>
<text x="218.2" y="140.6">10 Kohm</text>
<text x="206.1" y="148.2">Red LED</text>
<text x="84.3" y="156.8">USB Type A</text>
</g>
<g font-size="2.3" fill="#000080">
<text x="241.7" y="199.5">Abdelrahman Khaled Sobhi</text>
<text x="240.6" y="207.7">Abdelrahman Khaled Sobhi</text>
</g>
<g font-size="2">
<text x="90.4" y="56.3" transform="rotate(90 90.4 56.3)">+</text>
<text x="138.5" y="56.3" transform="rotate(90 138.5 56.3)">+</text>
<text x="113" y="129.8" transform="rotate(90 113 129.8)">+</text>
<text x="161.2" y="129.8" transform="rotate(90 161.2 129.8)">+</text>
</g>
</svg>
